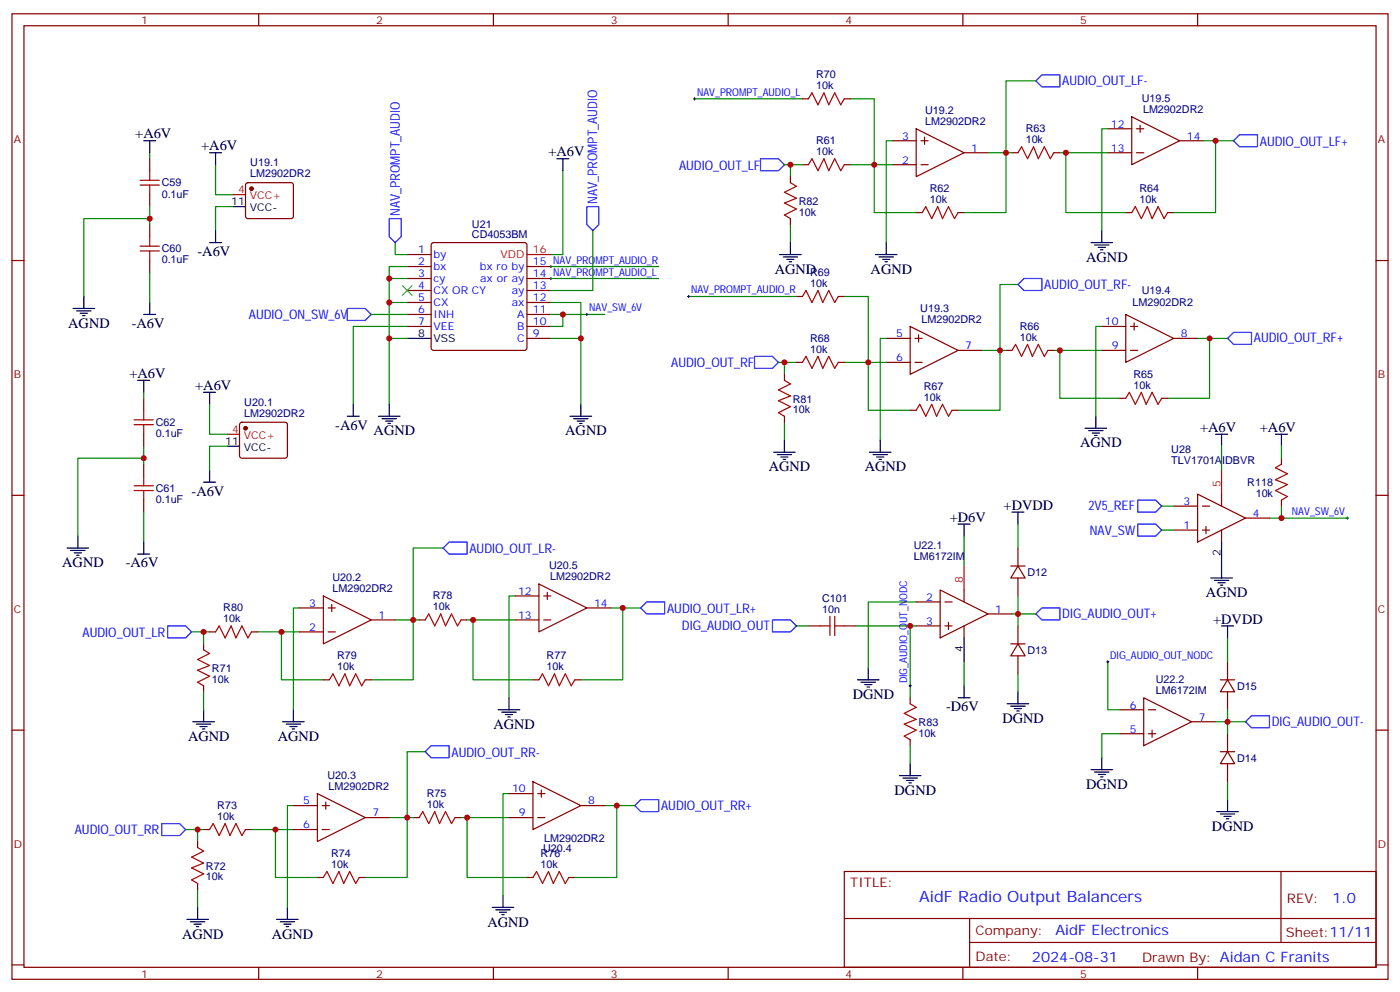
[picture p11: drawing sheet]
<svg xmlns="http://www.w3.org/2000/svg" width="412mm" height="292mm" viewBox="0 0 412 292" stroke-linecap="round" stroke-linejoin="round" font-family="sans-serif">
<g fill="none" stroke="#870000" stroke-width=".35">
<path d="M3.5 4.1h405.4v284.3h-405.4zM7.1 7.6h398.2v277.3h-398.2zM76.2 4.1v3.5M145.3 4.1v3.5M214.5 4.1v3.5M283.6 4.1v3.5M352.8 4.1v3.5M236.4 29.1h1.7M248.7 29.1h1.8M269.9 37.9l14.1 7.1-14.1 7zM326.3 37.9h7.1M333.4 34.4l14.1 7.1-14.1 7z"/>
<path d="M334.8 37.9h2.1M335.8 36.9v2.1M44.1 46.7v3.6M44.1 57.3v3.6M72.6 54l.4-.2h12.7l.5 .2 .2 .5v9.5l-.7 .4-12.9-.1-.5-.6v-9.2zM232.8 52v1.8M236.4 48.5h1.7M248.7 48.5h1.8M262.8 41.5h7.1M262.8 48.5h7.1M271.3 41.5h2.1M271.3 48.5h2.1"/>
<path d="M272.3 40.4v2.1M284 45h7M298.1 45h1.8M310.4 45h1.8M326.3 45h7.1M334.8 45h2.1M347.5 41.5h7M3.5 76.7h3.6M44.1 66.1v3.6M44.1 76.7v3.6M119.9 78.5h7.1M119.9 75h7.1"/>
<path d="M127.2 71.6l.5-.2h26.8l.5 .2 .2 .5v30.4l-.2 .5-.5 .2h-26.8l-.5-.2-.2-.5v-30.4zM155.2 78.5h7.1M232.8 64.4v1.7M269.9 62.6h1.7M282.2 62.6h1.8M331.6 62.6h1.8M344 62.6h1.7M405.3 76.7h3.6M119.9 96.1h7.1M119.9 82h7.1M119.9 85.5h7.1M119.9 89.1h7.1"/>
<path d="M119.9 92.6h7.1M155.2 99.7h7.1M155.2 96.1h7.1M155.2 82h7.1M155.2 85.5h7.1M155.2 89.1h7.1M155.2 92.6h7.1M234.6 87.3h1.8M246.9 87.3h1.8M261.1 99.7h7M268.1 96.1l14.1 7.1-14.1 7zM269.5 99.7h2.1"/>
<path d="M270.6 98.6v2.1M324.6 96.1h7M331.6 92.6l14.1 7.1-14.1 7zM333 96.1h2.1M334.1 95.1v2.1M345.7 99.7h7.1M42.3 117.3v3.5M231.1 110.2v1.8M234.6 106.7h1.8M246.9 106.7h1.8M261.1 106.7h7M269.5 106.7h2.1"/>
<path d="M282.2 103.2h7.1M296.3 103.2h1.8M308.7 103.2h1.7M324.6 103.2h7M329.8 117.3h1.8M333 103.2h2.1M342.2 117.3h1.8M42.3 127.9v3.5M42.3 136.7v3.5M70.8 124.6l.5-.2h12.7l.5 .2 .2 .5-.1 9.4-.6 .4h-13l-.4-.7v-9.1zM231.1 122.6v1.8M268.1 120.8h1.8"/>
<path d="M280.5 120.8h1.7M377.5 134.9v1.8M3.5 145.9h3.6M42.3 147.3v3.5M345.7 149h7.1M345.7 156.1h7.1M352.8 145.5l14.1 7.1-14.1 7zM354.2 149h2.1M354.2 156.1h2.1M355.2 155v2.2M359.8 145.5v3.5M359.8 156.1v3.5"/>
<path d="M366.9 152.6h7M377.5 147.3v1.7M405.3 145.9h3.6M88.2 179h7M95.2 175.5l14.2 7.1-14.2 7zM96.7 179h2.1M97.7 178v2.1M151.7 175.5h7M158.7 172l14.2 7-14.2 7.1zM160.2 175.5h2.1M161.2 174.4v2.2M172.9 179h7"/>
<path d="M269.9 177.3h7M276.9 173.7l14.1 7.1-14.1 7.1zM278.3 177.3h2.2M284 173.7v3.6M297.7 166.7h4.3M299.9 166.7l2.1 3.5h-4.3zM299.9 161.4v5.3M299.9 170.2v5.3M60 189.6v1.8M61.7 186.1h1.8M74.1 186.1h1.7M88.2 186.1h7"/>
<path d="M96.7 186.1h2.1M109.4 182.6h7M123.5 182.6h1.7M135.8 182.6h1.8M151.7 182.6h7M160.2 182.6h2.1M238.1 184.3h3.6M248.7 184.3h3.5M269.9 184.3h7M278.3 184.3h2.2M279.4 183.3v2.1M284 184.3v3.6"/>
<path d="M291 180.8h7.1M297.7 189.6h4.3M299.9 189.6l2.1 3.5h-4.3zM299.9 184.3v5.3M299.9 193.1v5.3M361.6 194.9v5.3M3.5 215h3.6M60 202v1.7M95.2 200.2h1.8M107.6 200.2h1.8M157 200.2h1.7M169.3 200.2h1.8"/>
<path d="M268.1 205.5v1.8M268.1 217.8v1.8M329.8 209h7.1M329.8 216.1h7.1M336.9 205.5l14.1 7-14.1 7.1zM338.3 209h2.1M338.3 216.1h2.1M339.4 215v2.1M351 212.5h7.1M359.5 200.2h4.2M361.6 200.2l2.1 3.5h-4.2zM361.6 203.7v5.3"/>
<path d="M361.6 216.1v5.3M405.3 215h3.6M86.4 237.2h7.1M93.5 233.7l14.1 7.1-14.1 7zM94.9 237.2h2.1M96 236.2v2.1M149.9 233.7h7.1M157 230.2l14.1 7-14.1 7.1zM158.4 233.7h2.1M159.5 232.7v2.1M171.1 237.2h7.1M359.5 221.4h4.2"/>
<path d="M361.6 221.4l2.1 3.5h-4.2zM361.6 224.9v5.3M58.2 247.8v1.8M60 244.3h1.7M72.3 244.3h1.8M86.4 244.3h7.1M93.5 258.4h1.7M94.9 244.3h2.1M105.8 258.4h1.8M107.6 240.8h7.1M121.7 240.8h1.8M134.1 240.8h1.7"/>
<path d="M149.9 240.8h7.1M155.2 258.4h1.8M158.4 240.8h2.1M167.6 258.4h1.7M248.7 256.6h156.6v28.3h-156.6zM377.3 256.7v20.8M58.2 260.2v1.7M248.7 270.5h156.5M285.6 277.5h119.6M285.6 270.5v14.1M3.5 284.2h3.6M76.2 284.9v3.5"/>
<path d="M145.3 284.9v3.5M214.5 284.9v3.5M283.6 284.9v3.5M352.8 284.9v3.5M405.3 284.2h3.6"/>
</g>
<g fill="none" stroke="#008700" stroke-width=".35">
<path d="M204.6 29.1h31.8M250.5 29.1h7v33.5h12.4M305.2 23.8h-8.9v21.2h1.8M326.3 37.9h-1.7v30M44.1 45v1.7M63.5 48.5v8.8h5.3M165.8 50.3v24.7h-3.5M231.1 48.5h5.3M232.8 48.5v3.5M250.5 48.5h12.3M262.8 41.5h-1.7v29.9M291 45h5.3v17.6h-12.3"/>
<path d="M312.2 45h14.1M314 45v17.6h17.6M354.5 41.5h3.6v21.1h-12.4M358.1 41.5h5.3M44.1 64.4h-19.4v22.9M44.1 60.9v5.2M68.8 60.9h-5.3v7M116.4 71.4v3.6h3.5M119.9 78.5h-5.2v21.2M162.3 78.5h31.7M174.6 67.9v17.6h-12.3M232.8 66.1v5.3"/>
<path d="M44.1 80.3v8.8M109.4 92.6h10.5M114.7 82h5.2M114.7 89.1h5.2M119.9 99.7h-5.2v19.4M119.9 96.1h-15.8v23M162.3 89.1h8.8v30M162.3 99.7h8.8M162.3 82h31.7M162.3 92.6h15.9M165.8 92.6v3.5h-3.5M202.8 87.3h31.8"/>
<path d="M248.7 87.3h7.1v33.5h12.3M261.1 99.7h-1.8v29.9M299.9 83.8h-5.3v19.4h1.7M324.6 96.1h-1.8v26.5M352.8 99.7h3.5v17.6h-12.3M356.3 99.7h5.3M42.3 115.5v1.8M61.7 119.1v8.8h5.3M229.3 106.7h5.3M231.1 106.7v3.5M248.7 106.7h12.4M289.3 103.2h5.3v17.6h-12.4"/>
<path d="M310.4 103.2h14.2M312.2 103.2v14.1h17.6M42.3 134.9h-19.4v23M42.3 131.4v5.3M67 131.4h-5.3v7.1M231.1 124.4v5.2M359.8 131.4v7.1M377.5 131.4v3.5M42.3 150.8v8.8M284 157.9v8.8M299.9 154.3v7.1M342.2 156.1h3.5"/>
<path d="M342.2 149h3.5M373.9 152.6h23M377.5 149v3.6M88.2 179h-1.8v30M130.5 161.4h-8.8v21.2h1.8M151.7 175.5h-1.8v30M179.9 179h3.5v21.2h-12.3M183.4 179h5.3M269.9 177.3h-14.1v19.4M299.9 175.5v8.8M56.4 186.1h5.3M60 186.1v3.5"/>
<path d="M75.8 186.1h12.4M82.9 186.1v14.1h12.3M116.4 182.6h5.3v17.6h-12.3M137.6 182.6h14.1M139.3 182.6v17.6h17.7M234.6 184.3h3.5M252.2 184.3h17.7M268.1 184.3v21.2M284 194.9v7.1M298.1 180.8h7.1M299.9 198.4v5.3M326.3 194.9v14.1h3.5"/>
<path d="M361.6 187.9v7M60 203.7v5.3M268.1 219.6v5.3M329.8 216.1h-5.2v7M358.1 212.5h8.8M361.6 209v7.1M86.4 237.2h-1.7v30M125.2 221.4h-5.3v19.4h1.8M149.9 233.7h-1.7v30M178.2 237.2h3.5v21.2h-12.4M181.7 237.2h5.3M361.6 230.2v5.3"/>
<path d="M54.7 244.3h5.3M58.2 244.3v3.5M74.1 244.3h12.3M81.1 244.3v14.1h12.4M114.7 240.8h5.2v17.6h-12.3M135.8 240.8h14.1M137.6 240.8v17.6h17.6M58.2 261.9v5.3"/>
</g>
<g fill="none" stroke="#a10000" stroke-width=".35">
<path d="M238.1 29.1l1.1-1.8 1.7 3.6 1.8-3.6 1.4 3.6 1.8-3.6 1.7 3.6 1.1-1.8M41.3 53.1h5.6M41.3 54.5h5.6M44.1 50.3v2.8M44.1 54.5v2.8M232.8 53.8l1.8 1.1-3.5 1.7 3.5 1.8-3.5 1.4 3.5 1.8-3.5 1.7 1.7 1.1M238.1 48.5l1.1-1.8 1.7 3.6 1.8-3.6 1.4 3.6 1.8-3.6 1.7 3.6 1.1-1.8M299.9 45l1-1.8 1.8 3.5 1.7-3.5 1.5 3.5 1.7-3.5 1.8 3.5 1-1.7M41.3 72.5h5.6M41.3 73.9h5.6M44.1 69.7v2.8M44.1 73.9v2.8"/>
<path d="M271.6 62.6l1.1-1.7 1.8 3.5 1.7-3.5 1.4 3.5 1.8-3.5 1.8 3.5 1-1.8M333.4 62.6l1-1.7 1.8 3.5 1.8-3.5 1.4 3.5 1.7-3.5 1.8 3.5 1.1-1.8M236.4 87.3l1-1.8 1.8 3.6 1.7-3.6 1.5 3.6 1.7-3.6 1.8 3.6 1-1.8M231.1 112l1.7 1.1-3.5 1.7 3.5 1.8-3.5 1.4 3.5 1.8-3.5 1.7 1.8 1.1M236.4 106.7l1-1.7 1.8 3.5 1.7-3.5 1.5 3.5 1.7-3.5 1.8 3.5 1-1.8M298.1 103.2l1.1-1.8 1.7 3.6 1.8-3.6 1.4 3.6 1.8-3.6 1.7 3.6 1.1-1.8M331.6 117.3l1.1-1.8 1.7 3.6 1.8-3.6 1.4 3.6 1.8-3.6 1.7 3.6 1.1-1.8M39.5 123.6h5.7M39.5 125.1h5.7M42.3 120.8v2.8M42.3 125.1v2.8M269.9 120.8l1-1.7 1.8 3.5 1.8-3.5 1.4 3.5 1.7-3.5 1.8 3.5 1.1-1.8"/>
<path d="M377.5 136.7l-1.8 1.1 3.5 1.7-3.5 1.8 3.5 1.4-3.5 1.8 3.5 1.7-1.7 1.1M39.5 143.1h5.7M39.5 144.5h5.7M42.3 140.2v2.9M42.3 144.5v2.8M60 191.4l1.7 1-3.5 1.8 3.5 1.8-3.5 1.4 3.5 1.7-3.5 1.8 1.8 1.1M63.5 186.1l1.1-1.8 1.7 3.6 1.8-3.6 1.4 3.6 1.8-3.6 1.7 3.6 1.1-1.8M125.2 182.6l1.1-1.8 1.8 3.5 1.7-3.5 1.4 3.5 1.8-3.5 1.8 3.5 1-1.7M241.7 184.3h2.8M244.5 181.5v5.6M245.9 181.5v5.6M245.9 184.3h2.8"/>
<path d="M97 200.2l1.1-1.8 1.7 3.6 1.8-3.6 1.4 3.6 1.8-3.6 1.7 3.6 1.1-1.8M158.7 200.2l1.1-1.8 1.8 3.6 1.7-3.6 1.4 3.6 1.8-3.6 1.8 3.6 1-1.8M268.1 207.3l1.8 1-3.6 1.8 3.6 1.7-3.6 1.5 3.6 1.7-3.6 1.8 1.8 1M58.2 249.6l1.8 1-3.6 1.8 3.6 1.8-3.6 1.4 3.6 1.8-3.6 1.7 1.8 1.1M61.7 244.3l1.1-1.8 1.8 3.6 1.7-3.6 1.4 3.6 1.8-3.6 1.8 3.6 1-1.8M95.2 258.4l1.1-1.8 1.8 3.6 1.7-3.6 1.4 3.6 1.8-3.6 1.8 3.6 1-1.8M123.5 240.8l1-1.8 1.8 3.5 1.8-3.5 1.4 3.5 1.7-3.5 1.8 3.5 1.1-1.7M157 258.4l1-1.8 1.8 3.6 1.8-3.6 1.4 3.6 1.7-3.6 1.8 3.6 1.1-1.8"/>
</g>
<g fill="none" stroke="#000" stroke-width=".35">
<path d="M42.3 41.5h3.6M44.1 41.5v3.5M61.7 45h3.6M63.5 45v3.5M164 46.7h3.6M165.8 46.7v3.6M61.7 71.4h3.6M63.5 67.9v3.5M68.8 60.9h3.5M229.7 75h6.3M230.7 75.7h4.2M231.8 76.4h2.1"/>
<path d="M232.5 77.1h.7M232.8 71.4v3.6M257.9 75h6.3M258.9 75.7h4.3M260 76.4h2.1M260.7 77.1h.7M261.1 71.4v3.6M321.4 71.4h6.3M322.4 72.1h4.3M323.5 72.8h2.1M324.2 73.6h.7M324.6 67.9v3.5"/>
<path d="M21.5 90.8h6.4M22.6 91.5h4.2M23.6 92.3h2.2M24.3 93h.7M24.7 87.3v3.5M42.3 92.6h3.6M44.1 89.1v3.5M119.9 99.7h7.1M40.6 112h3.5M42.3 112v3.5M60 115.5h3.5M61.7 115.5v3.6"/>
<path d="M104.1 119.1v3.5M114.7 119.1v3.5M171.1 119.1v3.5M61.7 138.5v3.5M67 131.4h3.6M102.3 122.6h3.5M111.5 122.6h6.3M112.5 123.3h4.3M113.6 124h2.1M114.3 124.7h.7M167.9 122.6h6.4M169 123.3h4.2"/>
<path d="M170 124h2.2M170.7 124.7h.7M227.9 133.2h6.3M229 133.9h4.2M230 134.6h2.1M230.7 135.3h.7M231.1 129.6v3.6M256.1 133.2h6.4M257.2 133.9h4.2M258.2 134.6h2.1M258.9 135.3h.7M259.3 129.6v3.6"/>
<path d="M319.6 126.1h6.4M320.7 126.8h4.2M321.7 127.5h2.1M322.4 128.2h.7M322.8 122.6v3.5M358.1 127.9h3.5M359.8 127.9v3.5M375.7 127.9h3.5M377.5 127.9v3.5M22.9 157.9v3.5M42.3 159.6v3.6M60 142h3.5"/>
<path d="M282.2 154.3h3.6M284 154.3v3.6M298.1 150.8h3.5M299.9 150.8v3.5M359.8 159.6v10.6M19.8 161.4h6.3M20.8 162.1h4.2M21.9 162.8h2.1M22.6 163.5h.7M40.6 163.2h3.5M356.7 170.2h6.3M357.7 170.9h4.2"/>
<path d="M358.8 171.6h2.1M359.5 172.3h.7M255.8 196.7v3.5M284 187.9v7M359.8 184.3h3.6M361.6 184.3v3.6M56.8 212.5h6.3M57.9 213.3h4.2M58.9 214h2.1M59.6 214.7h.7M60 209v3.5M83.3 212.5h6.3"/>
<path d="M84.3 213.3h4.2M85.4 214h2.1M86.1 214.7h.7M86.4 209v3.5M146.8 209h6.3M147.8 209.7h4.2M148.9 210.4h2.1M149.6 211.1h.7M149.9 205.5v3.5M252.6 200.2h6.3M253.6 200.9h4.3M254.7 201.6h2.1"/>
<path d="M255.4 202.3h.7M282.2 205.5h3.6M284 202v3.5M296.7 207.3h6.3M297.7 208h4.3M298.8 208.7h2.1M299.5 209.4h.7M299.9 203.7v3.6M264.9 228.4h6.4M266 229.1h4.2M267.1 229.8h2.1M267.8 230.5h.7"/>
<path d="M268.1 224.9v3.5M321.4 226.7h6.3M322.4 227.4h4.3M323.5 228.1h2.1M324.2 228.8h.7M324.6 223.1v3.6M358.4 239h6.4M359.5 239.7h4.2M361.6 235.5v3.5M360.5 240.4h2.2M361.2 241.1h.7M55 270.8h6.4"/>
<path d="M56.1 271.5h4.2M57.1 272.2h2.2M57.9 272.9h.7M58.2 267.2v3.6M81.5 270.8h6.3M82.5 271.5h4.3M83.6 272.2h2.1M84.3 272.9h.7M84.7 267.2v3.6M145 267.2h6.3M146 267.9h4.3M147.1 268.6h2.1"/>
<path d="M147.8 269.3h.7M148.2 263.7v3.5"/>
</g>
<path d="M68.8 57.3h3.5M155.2 75h7.1M67 127.9h3.6M359.8 138.5v7M284 166.7v7" fill="none" stroke="#f00" stroke-width=".35"/>
<g fill="#870000" stroke="#870000" stroke-width=".35">
<circle cx="74.1" cy="55.6" r=".53"/>
<circle cx="72.3" cy="126.1" r=".53"/>
</g>
<g fill="none" stroke="#00f" stroke-width=".35">
<path d="M305.2 23.8l1.7-1.8h5.3v3.6h-5.3zM224 46.7h5.3l1.8 1.8-1.8 1.8h-5.3zM363.4 41.5l1.7-1.8h5.3v3.5h-5.3zM114.7 64.4h3.5v5.3l-1.8 1.7-1.7-1.7zM172.9 60.9h3.5v5.2l-1.8 1.8-1.7-1.8zM102.3 90.8h5.3l1.8 1.8-1.8 1.8h-5.3zM299.9 83.8l1.7-1.8h5.3v3.5h-5.3zM361.6 99.7l1.8-1.8h5.3v3.5h-5.3zM222.2 105h5.3l1.8 1.7-1.8 1.8h-5.3zM132.3 159.6h5.3v3.6h-5.3l-1.8-1.8zM335.1 154.3h5.3l1.8 1.8-1.8 1.8h-5.3zM335.1 147.3h5.3l1.8 1.7-1.8 1.8h-5.3z"/>
<path d="M188.7 179l1.8-1.7h5.3v3.5h-5.3zM49.4 184.3h5.3l1.7 1.8-1.7 1.8h-5.3zM227.5 182.6h5.3l1.8 1.7-1.8 1.8h-5.3zM305.2 180.8l1.7-1.8h5.3v3.6h-5.3zM366.9 212.5l1.8-1.7h5.2v3.5h-5.2zM125.2 221.4l1.8-1.8h5.3v3.5h-5.3zM187 237.2l1.7-1.7h5.3v3.5h-5.3zM47.6 242.5h5.3l1.8 1.8-1.8 1.8h-5.3z"/>
</g>
<g fill="none" stroke="#000" stroke-width=".29">
<path d="M204.3 29.1h.7M204.6 28.8v.7M161.9 78.5h.7M162.3 78.1v.7M161.9 82h.7M162.3 81.7v.7M172.5 92.6h.7M172.9 92.3v.7M202.5 87.3h.7M202.8 87v.7M396.5 152.6h.7M396.9 152.2v.7"/>
<path d="M326 194.9h.7M326.3 194.6v.7M267.8 202h.7M268.1 201.6v.7"/>
</g>
<path d="M118.5 84.1l2.9 2.9M121.4 84.1l-2.9 2.9" fill="none" stroke="#3c3" stroke-width=".35"/>
<g fill="#c00">
<circle cx="44.1" cy="64.4" r=".88"/>
<circle cx="257.5" cy="48.5" r=".88"/>
<circle cx="296.3" cy="45" r=".88"/>
<circle cx="314" cy="45" r=".88"/>
<circle cx="358.1" cy="41.5" r=".88"/>
<circle cx="356.3" cy="99.7" r=".88"/>
<circle cx="312.2" cy="103.2" r=".88"/>
<circle cx="294.6" cy="103.2" r=".88"/>
<circle cx="255.8" cy="106.7" r=".88"/>
<circle cx="42.3" cy="134.9" r=".88"/>
<circle cx="81.1" cy="244.3" r=".88"/>
<circle cx="119.9" cy="240.8" r=".88"/>
<circle cx="137.6" cy="240.8" r=".88"/>
<circle cx="181.7" cy="237.2" r=".88"/>
<circle cx="183.4" cy="179" r=".88"/>
<circle cx="139.3" cy="182.6" r=".88"/>
<circle cx="121.7" cy="182.6" r=".88"/>
<circle cx="82.9" cy="186.1" r=".88"/>
<circle cx="60" cy="186.1" r=".88"/>
<circle cx="58.2" cy="244.3" r=".88"/>
<circle cx="231.1" cy="106.7" r=".88"/>
<circle cx="232.8" cy="48.5" r=".88"/>
<circle cx="114.7" cy="99.7" r=".88"/>
<circle cx="114.7" cy="82" r=".88"/>
<circle cx="114.7" cy="89.1" r=".88"/>
<circle cx="171.1" cy="99.7" r=".88"/>
<circle cx="165.8" cy="92.6" r=".88"/>
<circle cx="377.5" cy="152.6" r=".88"/>
<circle cx="268.1" cy="184.3" r=".88"/>
<circle cx="299.9" cy="180.8" r=".88"/>
<circle cx="361.6" cy="212.5" r=".88"/>
</g>
<text font-size="4.6" fill="#00f" x="270.8" y="265.7">AidF Radio Output Balancers</text>
<g font-size="4.2">
<text x="39.9" y="40.7">+A6V</text>
<text x="59.3" y="44.3">+A6V</text>
<text x="161.6" y="46">+A6V</text>
<text x="58.2" y="75.4">-A6V</text>
<text x="320" y="77.1">AGND</text>
<text x="228.2" y="80.6">AGND</text>
<text x="256.5" y="80.6">AGND</text>
<text x="20.1" y="96.5">AGND</text>
<text x="38.8" y="96.6">-A6V</text>
<text x="38.1" y="111.3">+A6V</text>
<text x="57.5" y="114.8">+A6V</text>
<text x="98.8" y="126.5">-A6V</text>
<text x="110.1" y="128.2">AGND</text>
<text x="166.5" y="128.2">AGND</text>
<text x="318.2" y="131.8">AGND</text>
<text x="353.5" y="127.2">+A6V</text>
<text x="371.1" y="127.2">+A6V</text>
<text x="226.5" y="138.8">AGND</text>
<text x="254.7" y="138.8">AGND</text>
<text x="56.4" y="145.9">-A6V</text>
<text x="279.8" y="153.6">+D6V</text>
<text x="295.6" y="150.1">+DVDD</text>
<text x="18.3" y="167">AGND</text>
<text x="37" y="167.1">-A6V</text>
<text x="355.2" y="175.9">AGND</text>
<text x="357.4" y="183.6">+DVDD</text>
<text x="251.2" y="205.8">DGND</text>
<text x="278.7" y="209.4">-D6V</text>
<text x="145.3" y="214.7">AGND</text>
<text x="295.3" y="212.9">DGND</text>
<text x="55.4" y="218.2">AGND</text>
<text x="81.8" y="218.2">AGND</text>
<text x="320" y="232.3">DGND</text>
<text x="263.5" y="234.1">DGND</text>
<text x="357" y="244.7">DGND</text>
<text x="143.6" y="272.9">AGND</text>
<text x="53.6" y="276.4">AGND</text>
<text x="80.1" y="276.4">AGND</text>
</g>
<g font-size="4.2" fill="#00f">
<text x="392.5" y="265.9">1.0</text>
<text x="310.9" y="275.5">AidF Electronics</text>
<text x="304" y="283.3">2024-08-31</text>
</g>
<g font-size="3.9" fill="#00f">
<text x="312.9" y="25.2">AUDIO_OUT_LF-</text>
<text x="371.1" y="42.9">AUDIO_OUT_LF+</text>
<text x="200" y="50.2">AUDIO_OUT_LF</text>
<text x="117.7" y="63.7" transform="rotate(-90 117.7 63.7)">NAV_PROMPT_AUDIO</text>
<text x="175.9" y="60.1" transform="rotate(-90 175.9 60.1)">NAV_PROMPT_AUDIO</text>
<text x="307.6" y="85.1">AUDIO_OUT_RF-</text>
<text x="73.3" y="93.9">AUDIO_ON_SW_6V</text>
<text x="369.4" y="100.8">AUDIO_OUT_RF+</text>
<text x="197.7" y="108">AUDIO_OUT_RF</text>
<text x="320.7" y="150.2">2V5_REF</text>
<text x="321" y="157.4">NAV_SW</text>
<text x="138.3" y="162.8">AUDIO_OUT_LR-</text>
<text x="196.5" y="180.4">AUDIO_OUT_LR+</text>
<text x="200.9" y="185.7">DIG_AUDIO_OUT</text>
<text x="312.9" y="182">DIG_AUDIO_OUT+</text>
<text x="24.3" y="187.5">AUDIO_OUT_LR</text>
<text x="374.6" y="213.7">DIG_AUDIO_OUT-</text>
<text x="133" y="222.8">AUDIO_OUT_RR-</text>
<text x="194.7" y="238.7">AUDIO_OUT_RR+</text>
<text x="22" y="245.7">AUDIO_OUT_RR</text>
</g>
<g font-size="3.9" fill="#800">
<text x="250.5" y="261.2">TITLE:</text>
<text x="379.1" y="265.9">REV:</text>
<text x="287.4" y="275.4">Company:</text>
<text x="378.7" y="276">Sheet:11/11</text>
<text x="287.4" y="283.1">Date:</text>
<text x="336.4" y="283.2">Drawn By: Aidan C Franits</text>
</g>
<g font-size="3.2" fill="#800">
<text x="41.6" y="7.1">1</text>
<text x="110.8" y="7.1">2</text>
<text x="179.9" y="7.1">3</text>
<text x="249.1" y="7.1">4</text>
<text x="318.2" y="7.1">5</text>
<text x="4.1" y="42.2">A</text>
<text x="405.9" y="42.2">A</text>
<text x="4.1" y="111.3">B</text>
<text x="405.9" y="111.3">B</text>
<text x="4.1" y="180.4">C</text>
<text x="405.9" y="180.4">C</text>
<text x="4.1" y="249.6">D</text>
<text x="405.9" y="249.6">D</text>
<text x="41.6" y="287.9">1</text>
<text x="110.8" y="287.9">2</text>
<text x="179.9" y="287.9">3</text>
<text x="249.1" y="287.9">4</text>
<text x="318.2" y="287.9">5</text>
</g>
<g font-size="3.2" fill="#000080">
<text x="240.4" y="23">R70</text>
<text x="240.4" y="26.3">10k</text>
<text x="272.5" y="33.6">U19.2</text>
<text x="336.4" y="30.1">U19.5</text>
<text x="336.7" y="33.3">LM2902DR2</text>
<text x="272.5" y="36.9">LM2902DR2</text>
<text x="302.1" y="38.9">R63</text>
<text x="240.4" y="45.7">10k</text>
<text x="240.4" y="42.4">R61</text>
<text x="302.1" y="42.2">10k</text>
<text x="73.7" y="52.2">LM2902DR2</text>
<text x="73.7" y="48.9">U19.1</text>
<text x="47.6" y="58.2">0.1uF</text>
<text x="47.6" y="54.9">C59</text>
<text x="273.9" y="59.8">10k</text>
<text x="273.9" y="56.5">R62</text>
<text x="335.6" y="59.8">10k</text>
<text x="335.6" y="56.5">R64</text>
<text x="235.3" y="63.5">10k</text>
<text x="235.3" y="60.3">R82</text>
<text x="139" y="70.2">CD4053BM</text>
<text x="139" y="67">U21</text>
<text x="47.6" y="77.6">0.1uF</text>
<text x="47.6" y="74.3">C60</text>
<text x="238.6" y="81.2">R69</text>
<text x="238.6" y="84.5">10k</text>
<text x="336.4" y="86.7">U19.4</text>
<text x="271.1" y="91.8">U19.3</text>
<text x="271.4" y="95.1">LM2902DR2</text>
<text x="333.6" y="90.2">LM2902DR2</text>
<text x="238.6" y="100.6">R68</text>
<text x="300.4" y="100.4">10k</text>
<text x="300.4" y="97.1">R66</text>
<text x="238.6" y="103.9">10k</text>
<text x="333.9" y="111.2">R65</text>
<text x="72" y="119.5">U20.1</text>
<text x="233.5" y="118.5">R81</text>
<text x="272.1" y="118">10k</text>
<text x="272.1" y="114.8">R67</text>
<text x="333.9" y="114.5">10k</text>
<text x="45.9" y="125.5">C62</text>
<text x="72" y="122.8">LM2902DR2</text>
<text x="233.5" y="121.7">10k</text>
<text x="45.9" y="128.7">0.1uF</text>
<text x="345" y="136.7">TLV1701AIDBVR</text>
<text x="345" y="133.5">U28</text>
<text x="367.4" y="143.2">R118</text>
<text x="45.9" y="148.1">0.1uF</text>
<text x="45.9" y="144.9">C61</text>
<text x="369.9" y="146.4">10k</text>
<text x="269.2" y="161.7">U22.1</text>
<text x="161.7" y="167.7">U20.5</text>
<text x="269.2" y="164.9">LM6172IM</text>
<text x="97.9" y="171.2">U20.2</text>
<text x="162.1" y="170.9">LM2902DR2</text>
<text x="302.7" y="169.6">D12</text>
<text x="97.9" y="174.4">LM2902DR2</text>
<text x="127.5" y="179.7">10k</text>
<text x="127.5" y="176.5">R78</text>
<text x="242.2" y="177.2">C101</text>
<text x="65.8" y="183.3">10k</text>
<text x="65.8" y="180">R80</text>
<text x="242.2" y="180.4">10n</text>
<text x="62.4" y="197.9">R71</text>
<text x="99.3" y="197.4">10k</text>
<text x="99.3" y="194.1">R79</text>
<text x="161" y="197.4">10k</text>
<text x="161" y="194.1">R77</text>
<text x="302.7" y="192.6">D13</text>
<text x="62.4" y="201.1">10k</text>
<text x="340.5" y="201.1">U22.2</text>
<text x="364.4" y="203.1">D15</text>
<text x="340.5" y="204.3">LM6172IM</text>
<text x="270.6" y="213.7">R83</text>
<text x="270.6" y="216.9">10k</text>
<text x="364.4" y="224.3">D14</text>
<text x="96.5" y="229.4">U20.3</text>
<text x="96.8" y="232.7">LM2902DR2</text>
<text x="64" y="238.2">R73</text>
<text x="125.7" y="237.9">10k</text>
<text x="125.7" y="234.7">R75</text>
<text x="64" y="241.5">10k</text>
<text x="160" y="251">U20.4</text>
<text x="160.3" y="247.8">LM2902DR2</text>
<text x="60.7" y="256.1">R72</text>
<text x="97.5" y="255.6">10k</text>
<text x="97.5" y="252.3">R74</text>
<text x="159.3" y="255.6">10k</text>
<text x="159.3" y="252.3">R76</text>
<text x="60.7" y="259.3">10k</text>
</g>
<g font-size="3.2" fill="#00f">
<text x="205.3" y="28.2">NAV_PROMPT_AUDIO_L</text>
<text x="265.7" y="41.1">3</text>
<text x="327.2" y="37.6">12</text>
<text x="349.6" y="41.1">14</text>
<text x="286.1" y="44.6">1</text>
<text x="327.2" y="44.6">13</text>
<text x="265.7" y="48.2">2</text>
<text x="123.2" y="74.6">1</text>
<text x="127.7" y="76">by</text>
<text x="123.2" y="81.7">3</text>
<text x="123.2" y="78.1">2</text>
<text x="127.7" y="83.1">cy</text>
<text x="127.7" y="79.6">bx</text>
<text x="141.3" y="79.6">bx ro by</text>
<text x="141.4" y="83.1">ax or ay</text>
<text x="157" y="78.1">15 NAV_PROMPT_AUDIO_R</text>
<text x="157" y="81.7">14 NAV_PROMPT_AUDIO_L</text>
<text x="123.2" y="88.7">5</text>
<text x="123.2" y="85.2">4</text>
<text x="127.7" y="86.6">CX OR CY</text>
<text x="150.7" y="86.6">ay</text>
<text x="157" y="85.2">13</text>
<text x="157" y="88.7">12</text>
<text x="203.6" y="86.4">NAV_PROMPT_AUDIO_R</text>
<text x="123.2" y="95.8">7</text>
<text x="123.2" y="92.3">6</text>
<text x="127.7" y="93.7">INH</text>
<text x="127.7" y="90.1">CX</text>
<text x="150.7" y="90.1">ax</text>
<text x="152.3" y="93.7">A</text>
<text x="157" y="92.3">11</text>
<text x="157" y="95.8">10</text>
<text x="173.6" y="91.7">NAV_SW_6V</text>
<text x="325.5" y="95.8">10</text>
<text x="127.7" y="97.2">VEE</text>
<text x="152.3" y="100.7">C</text>
<text x="152.3" y="97.2">B</text>
<text x="157" y="99.3">9</text>
<text x="264" y="99.3">5</text>
<text x="347.8" y="99.3">8</text>
<text x="264" y="106.4">6</text>
<text x="284.3" y="102.8">7</text>
<text x="327.5" y="102.8">9</text>
<text x="348.6" y="148.7">3</text>
<text x="348.6" y="155.8">1</text>
<text x="369" y="152.2">4</text>
<text x="380.6" y="151.7">NAV_SW_6V</text>
<text x="91.1" y="178.7">3</text>
<text x="152.6" y="175.2">12</text>
<text x="175" y="178.7">14</text>
<text x="272.8" y="176.9">2</text>
<text x="91.1" y="185.7">2</text>
<text x="111.5" y="182.2">1</text>
<text x="152.6" y="182.2">13</text>
<text x="272.8" y="184">3</text>
<text x="293.2" y="180.4">1</text>
<text x="327" y="194">DIG_AUDIO_OUT_NODC</text>
<text x="267.2" y="201.3" transform="rotate(-90 267.2 201.3)">DIG_AUDIO_OUT_NODC</text>
<text x="332.8" y="208.7">6</text>
<text x="332.8" y="215.7">5</text>
<text x="353.1" y="212.2">7</text>
<text x="150.8" y="233.4">10</text>
<text x="89.4" y="236.9">5</text>
<text x="173.2" y="236.9">8</text>
<text x="89.4" y="243.9">6</text>
<text x="109.7" y="240.4">7</text>
<text x="152.9" y="240.4">9</text>
</g>
<g font-size="3.2" fill="#f00">
<text x="70.1" y="57">4</text>
<text x="73.6" y="58.7">VCC+</text>
<text x="147.5" y="76">VDD</text>
<text x="157" y="74.6">16</text>
<text x="68.4" y="127.5">4</text>
<text x="71.9" y="129.3">VCC+</text>
<text x="359.5" y="143.4" transform="rotate(-90 359.5 143.4)">5</text>
<text x="283.6" y="171.6" transform="rotate(-90 283.6 171.6)">8</text>
</g>
<g font-size="3.2">
<text x="68.1" y="60.5">11</text>
<text x="73.6" y="62.3">VCC-</text>
<text x="123.2" y="99.3">8</text>
<text x="127.7" y="100.7">VSS</text>
<text x="66.3" y="131.1">11</text>
<text x="71.9" y="132.8">VCC-</text>
<text x="359.5" y="163.8" transform="rotate(-90 359.5 163.8)">2</text>
<text x="283.6" y="192" transform="rotate(-90 283.6 192)">4</text>
</g>
</svg>
